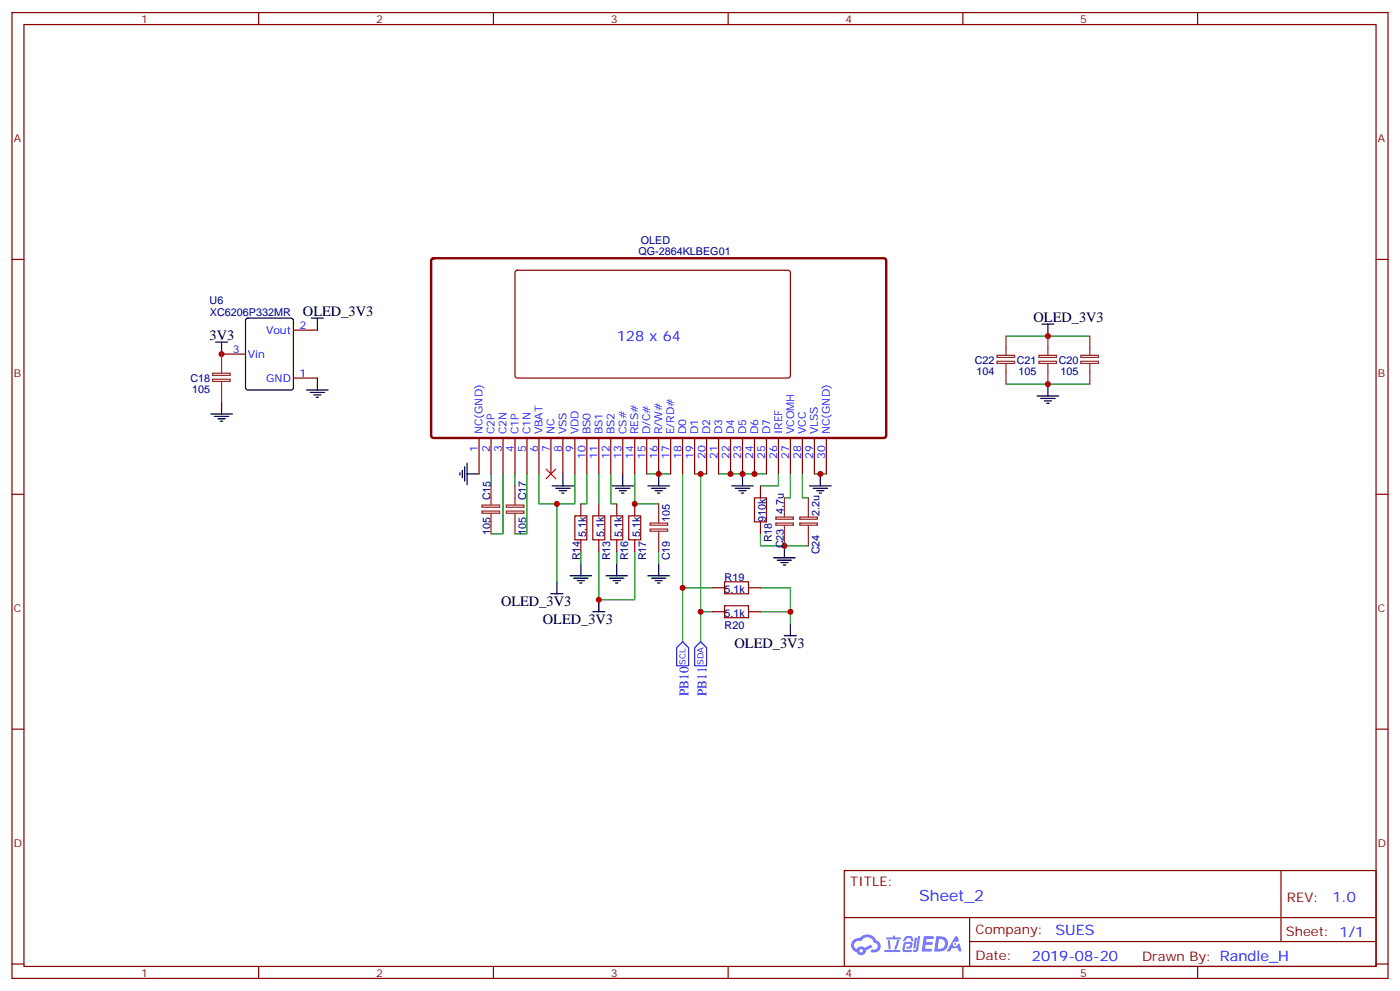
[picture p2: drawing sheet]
<svg xmlns="http://www.w3.org/2000/svg" width="412mm" height="292mm" viewBox="0 0 412 292" stroke-linecap="round" stroke-linejoin="round" font-family="sans-serif">
<g fill="none" stroke="#870000" stroke-width=".35">
<path d="M3.5 3.7h405.4v284.3h-405.4zM7.1 7.2h398.2v277.3h-398.2zM76.2 3.7v3.5M145.3 3.7v3.5M214.5 3.7v3.5M283.6 3.7v3.5M352.8 3.7v3.5M3.5 76.4h3.6M405.3 76.4h3.6M3.5 145.5h3.6M405.3 145.5h3.6M3.5 214.7h3.6"/>
<path d="M405.3 214.7h3.6M248.7 256.3h156.6v28.2h-156.6zM377.3 256.3v20.9M248.7 270.1h156.5M285.6 277.2h119.6M285.6 270.1v14.2M3.5 283.8h3.6M76.2 284.5v3.5M145.3 284.5v3.5M214.5 284.5v3.5M283.6 284.5v3.5M352.8 284.5v3.5"/>
<path d="M405.3 283.8h3.6"/>
</g>
<g fill="#5487ff">
<path d="M272.1 275.6h2.6l.3 .2-.1 .6h-2l-.1 1h1.6l.4 .4-.4 .3h-1.7l-.2 1.2 1.8 .1 .3 .3-.2 .4h-2.9z"/>
<path d="M281.4 275.7h.7l.4 1.3-.7 .3a.74 .74 0 0 0-1.1 .3 .74 .74 0 0 0 .5 1.1 .74 .74 0 0 0 .9-.7l.5-.3 .7 2.4h-.9l-.2-1h-1.9l-.5 1h-.9z"/>
<path d="M269.5 276.1h.6l-.4 2.9a.31 .31 0 0 1-.3 .3 .31 .31 0 0 1-.3-.3z"/>
<path d="M270.4 275.6h.6l-.5 4a.89 .89 0 0 1-.7 .7 .89 .89 0 0 1-.9-.3l1-.5z"/>
<path d="M266.8 275.8l.6-.2 1.2 .1 .5 1.3-.6 .1-.4-.9-1 .1a.95 .95 0 0 1-1 .8l-.1-.2z"/>
<path d="M266.4 277.5l1.8-.2a1.04 1.04 0 0 1 .6 1.1 1.04 1.04 0 0 1-.8 .9h-.7a.29 .29 0 0 1-.3-.4 .29 .29 0 0 1 .3-.2h.7l.2-.8h-1.4l-.4 1.7 1.9 .1a.29 .29 0 0 1 .3 .3 .29 .29 0 0 1-.3 .3h-2l-.4-.3 .2-2.1z"/>
<path d="M260.5 279.7h4.4a.3 .3 0 0 1 .3 .3 .3 .3 0 0 1-.3 .3h-4.3z"/>
<path d="M264.3 276.8h.6l-.5 1.6a1.02 1.02 0 0 1-.7 1.2l-.2-.3z"/>
<path d="M261.5 276.8h.6l.3 2.4-.3 .3-.3-.2z"/>
<path d="M261.1 276h1.9l.2-.5h.5l-.1 .5h1.5a.29 .29 0 0 1 .3 .3 .29 .29 0 0 1-.3 .3h-3.9z"/>
<path d="M275.8 275.6l-.6 4.5h1.4a2.27 2.27 0 0 0 2.7-2.3 2.27 2.27 0 0 0-2.7-2.2zM276.6 276.4a1.5 1.5 0 0 1 1.8 1.6 1.5 1.5 0 0 1-1.9 1.3h-.3z"/>
<path d="M251.4 276.8a2.09 2.09 0 0 0 1 3.5 1.37 1.37 0 0 0 1.5 .9 1.37 1.37 0 0 0 1.1-1.4l2-1-.5-.7-1.8 1a1.4 1.4 0 0 0-2.3 .4 1.32 1.32 0 0 1-.6-1.9 1.32 1.32 0 0 1 1.9-.4 2.02 2.02 0 0 1 2-1.3 2.02 2.02 0 0 1 1.8 1.6 1.09 1.09 0 0 1 1.1 1.4 1.09 1.09 0 0 1-1.6 .7 .41 .41 0 0 0-.5 .3 .41 .41 0 0 0 .4 .5 1.89 1.89 0 0 0 2.4-1.2 1.89 1.89 0 0 0-1.2-2.4 2.98 2.98 0 0 0-5-.6l-1 .1zM253.2 279.9a.52 .52 0 0 1 1 0 .52 .52 0 0 1-1 0z"/>
<circle cx="281.4" cy="277.9" r=".28"/>
</g>
<g fill="none" stroke="#008700" stroke-width=".35">
<path d="M296.3 99h24.7M296.3 113.1h24.7M144.6 139.5v3.6M148.2 139.5v17.7h-3.6M151.7 139.5v3.6M155.2 139.5v17.7h-3.5M158.7 139.5v8.8h5.3M169.3 139.5v8.8h-5.3v23M172.9 139.5v8.8h-1.8M176.4 139.5v8.8M179.9 139.5v8.8h1.8M187 139.5v8.8h7"/>
<path d="M190.5 139.5h7.1M201.1 139.5v49.4M204.6 139.5h3.5M206.4 139.5v49.4M211.7 139.5h14.1M229.3 139.5v3.6h-5.3M232.8 139.5v7.1h-1.7M236.4 139.5v7.1h1.7M239.9 139.5h3.5M224 157.2v3.5h14.1M171.1 162.5v3.5M176.4 162.5v14.1h10.6v-14.1"/>
<path d="M181.7 162.5v3.5M194 162.5v3.5M201.1 173h8.8M224 173h8.8v10.6M206.4 180.1h3.5M224 180.1h8.8"/>
</g>
<g fill="none" stroke="#000" stroke-width=".35">
<path d="M91.7 93.7h3.5M93.5 93.7v3.5M306.9 95.4h3.5M308.7 95.4v3.6M63.5 100.7h3.5M65.3 100.7v3.5M65.3 118.4v3.5M90.3 114.8h6.4M91.4 115.5h4.2M92.4 116.2h2.1M93.1 116.9h.7M93.5 111.3v3.5"/>
<path d="M305.5 116.6h6.4M306.6 117.3h4.2M307.6 118h2.1M308.3 118.7h.7M308.7 113.1v3.5M62.1 121.9h6.3M63.1 122.6h4.3M64.2 123.3h2.1M64.9 124h.7M135.5 139.2v.7M136.2 138.5v2.1M136.9 137.4v4.2"/>
<path d="M137.6 139.5h3.5M137.6 136.3v6.4M165.8 139.5v3.6M183.4 139.5v3.6M194 139.5v3.6M218.7 139.5v3.6M241.7 139.5v3.6M162.6 143.1h6.4M163.7 143.8h4.2M164.7 144.5h2.2M165.5 145.2h.7M180.3 143.1h6.3"/>
<path d="M181.3 143.8h4.3M182.4 144.5h2.1M183.1 145.2h.7M190.9 143.1h6.3M191.9 143.8h4.2M193 144.5h2.1M193.7 145.2h.7M215.5 143.1h6.4M216.6 143.8h4.2M217.7 144.5h2.1M218.4 145.2h.7M238.5 143.1h6.3"/>
<path d="M239.5 143.8h4.3M240.6 144.5h2.1M241.3 145.2h.7M162.3 174.8h3.5M164 171.3v3.5M167.9 169.5h6.4M169 170.2h4.2M170 170.9h2.2M170.7 171.6h.7M171.1 166v3.5M176.4 176.6v3.5M178.5 169.5h6.4"/>
<path d="M179.6 170.2h4.2M180.6 170.9h2.1M181.3 171.6h.7M181.7 166v3.5M190.9 169.5h6.3M191.9 170.2h4.2M193 170.9h2.1M193.7 171.6h.7M194 166v3.5M227.9 164.2h6.3M229 164.9h4.2M230 165.6h2.1"/>
<path d="M230.7 166.3h.7M231.1 160.7v3.5M174.6 180.1h3.6M231.1 187.1h3.5M232.8 183.6v3.5"/>
</g>
<path d="M160.9 138.1l2.8 2.8M163.7 138.1l-2.8 2.8" fill="none" stroke="#f00" stroke-width=".35"/>
<path d="M201.1 188.9l1.7 1.8v5.3h-3.5v-5.3zM206.4 188.9l1.7 1.8v5.3h-3.5v-5.3z" fill="none" stroke="#00f" stroke-width=".35"/>
<g fill="#c00">
<circle cx="232.8" cy="180.1" r=".88"/>
<circle cx="201.1" cy="173" r=".88"/>
<circle cx="231.1" cy="160.7" r=".88"/>
<circle cx="187" cy="148.3" r=".88"/>
<circle cx="206.4" cy="139.5" r=".88"/>
<circle cx="222.3" cy="139.5" r=".88"/>
<circle cx="218.7" cy="139.5" r=".88"/>
<circle cx="215.2" cy="139.5" r=".88"/>
<circle cx="241.7" cy="139.5" r=".88"/>
<circle cx="194" cy="139.5" r=".88"/>
<circle cx="65.3" cy="104.2" r=".88"/>
<circle cx="164" cy="148.3" r=".88"/>
<circle cx="176.4" cy="176.6" r=".88"/>
<circle cx="308.7" cy="99" r=".88"/>
<circle cx="308.7" cy="113.1" r=".88"/>
<circle cx="206.4" cy="180.1" r=".88"/>
</g>
<path d="M127.2 76.2l.5-.2 132.9 .1 .5 .6-.1 51.8-.7 .4h-132.9l-.4-.7v-51.5z" fill="none" stroke="#870000" stroke-width=".71"/>
<g fill="none" stroke="#870000" stroke-width=".35">
<path d="M151.9 79.8l.5-.2h80l.4 .7v30.6l-.7 .4-80-.1-.4-.6v-30.3zM86.4 97.2h7.1M65.3 104.2h7M86.4 111.3h7.1M141.1 128.9v10.6M144.6 128.9v10.6M148.2 128.9v10.6M151.7 128.9v10.6M155.2 128.9v10.6M158.7 128.9v10.6M162.3 128.9v10.6M165.8 128.9v10.6"/>
<path d="M169.3 128.9v10.6M172.9 128.9v10.6M176.4 128.9v10.6M179.9 128.9v10.6M183.4 128.9v10.6M187 128.9v10.6M190.5 128.9v10.6M194 128.9v10.6M197.6 128.9v10.6M201.1 128.9v10.6M204.6 128.9v10.6M208.1 128.9v10.6"/>
<path d="M211.7 128.9v10.6M215.2 128.9v10.6M218.7 128.9v10.6M222.2 128.9v10.6M225.8 128.9v10.6M229.3 128.9v10.6M232.8 128.9v10.6M236.4 128.9v10.6M239.9 128.9v10.6M243.4 128.9v10.6M171.1 148.3v3.6M171.1 158.9v3.6"/>
<path d="M176.4 148.3v3.6M176.4 158.9v3.6M181.7 148.3v3.6M181.7 158.9v3.6M187 148.3v3.6M187 158.9v3.6M224 143.1v3.5M224 153.6v3.6M209.9 173h3.5M220.5 173h3.5M209.9 180.1h3.5M220.5 180.1h3.5"/>
</g>
<path d="M72.6 93.9l.4-.2h12.7l.7 .4v20l-.4 .7h-13l-.6-.4-.1-20z" fill="none" stroke="#000" stroke-width=".35"/>
<path d="M169.3 151.9h3.6v7h-3.6zM174.6 151.9h3.6v7h-3.6zM179.9 151.9h3.5v7h-3.5zM185.2 151.9h3.5v7h-3.5zM222.2 146.6h3.6v7h-3.6zM213.4 171.3h7.1v3.5h-7.1zM213.4 178.3h7.1v3.6h-7.1z" fill="none" stroke="#a10000" stroke-width=".35"/>
<g fill="none" stroke="#8c2424" stroke-width=".35">
<path d="M296.3 99v5.6M308.7 99v5.6M321 99v5.6M62.6 111.7h5.2v.6h-5.2zM62.6 109.9h5.2v.6h-5.2zM65.3 104.2v5.7M65.3 112.4v6M293.7 106.4h5.2v.6h-5.2zM293.7 104.6h5.2v.6h-5.2zM296.3 107.1v6M306 106.4h5.2v.6h-5.2zM306 104.6h5.2v.6h-5.2z"/>
<path d="M308.7 107.1v6M318.4 106.4h5.2v.6h-5.2zM318.4 104.6h5.2v.6h-5.2zM321 107.1v6M142 150.5h5.2v.6h-5.2zM142 148.7h5.2v.6h-5.2zM144.6 143.1v5.6M144.6 151.2v6M149.2 150.5h5.1v.6h-5.1zM149.2 148.7h5.1v.6h-5.1zM151.7 143.1v5.6M151.7 151.2v6"/>
<path d="M191.5 155.8h5.2v.6h-5.2zM191.5 154h5.2v.6h-5.2zM194 148.3v5.7M194 156.5v6M228.5 154h5.2v.6h-5.2zM228.5 152.2h5.2v.7h-5.2zM231.1 146.6v5.6M231.1 154.7v6M235.6 154h5.2v.6h-5.2zM235.6 152.2h5.2v.7h-5.2zM238.1 146.6v5.6M238.1 154.7v6"/>
</g>
<text font-size="4.6" fill="#00f" x="270.8" y="265.3">Sheet_2</text>
<g font-size="4.2">
<text x="89.3" y="93">OLED_3V3</text>
<text x="304.4" y="94.7">OLED_3V3</text>
<text x="61.7" y="100">3V3</text>
<text x="147.6" y="178.4">OLED_3V3</text>
<text x="159.9" y="183.7">OLED_3V3</text>
<text x="216.4" y="190.8">OLED_3V3</text>
</g>
<g font-size="4.2" fill="#00f">
<text x="181.7" y="100.4">128 x 64</text>
<text x="392.5" y="265.6">1.0</text>
<text x="310.9" y="275.1">SUES</text>
<text x="304" y="282.9">2019-08-20</text>
</g>
<g font-size="3.9" fill="#00f">
<text x="202.8" y="204.9" transform="rotate(-90 202.8 204.9)">PB10</text>
<text x="208.1" y="204.9" transform="rotate(-90 208.1 204.9)">PB11</text>
</g>
<g font-size="3.9" fill="#800">
<text x="250.5" y="260.9">TITLE:</text>
<text x="379.1" y="265.6">REV:</text>
<text x="287.4" y="275.1">Company:</text>
<text x="378.7" y="275.7">Sheet: 1/1</text>
<text x="287.4" y="282.8">Date:</text>
<text x="336.4" y="282.8">Drawn By: Randle_H</text>
</g>
<g font-size="3.2" fill="#800">
<text x="41.6" y="6.7">1</text>
<text x="110.8" y="6.7">2</text>
<text x="179.9" y="6.7">3</text>
<text x="249.1" y="6.7">4</text>
<text x="318.2" y="6.7">5</text>
<text x="4.1" y="41.8">A</text>
<text x="405.9" y="41.8">A</text>
<text x="4.1" y="110.9">B</text>
<text x="405.9" y="110.9">B</text>
<text x="4.1" y="180.1">C</text>
<text x="405.9" y="180.1">C</text>
<text x="4.1" y="249.2">D</text>
<text x="405.9" y="249.2">D</text>
<text x="41.6" y="287.5">1</text>
<text x="110.8" y="287.5">2</text>
<text x="179.9" y="287.5">3</text>
<text x="249.1" y="287.5">4</text>
<text x="318.2" y="287.5">5</text>
</g>
<g font-size="3.2" fill="#000080">
<text x="188.8" y="71.8">OLED</text>
<text x="188.1" y="75">QG-2864KLBEG01</text>
<text x="61.7" y="89.6">U6</text>
<text x="61.8" y="93.2">XC6206P332MR</text>
<text x="287.2" y="107.3">C22</text>
<text x="299.5" y="107.3">C21</text>
<text x="311.9" y="107.3">C20</text>
<text x="56.1" y="112.6">C18</text>
<text x="287.7" y="110.3">104</text>
<text x="300" y="110.3">105</text>
<text x="312.4" y="110.3">105</text>
<text x="56.6" y="115.6">105</text>
<text x="144.4" y="147.3" transform="rotate(-90 144.4 147.3)">C15</text>
<text x="155" y="147.3" transform="rotate(-90 155 147.3)">C17</text>
<text x="197.3" y="153.8" transform="rotate(-90 197.3 153.8)">105</text>
<text x="225.6" y="153.7" transform="rotate(-90 225.6 153.7)">910k</text>
<text x="230.9" y="151.2" transform="rotate(-90 230.9 151.2)">4.7u</text>
<text x="241.4" y="152" transform="rotate(-90 241.4 152)">2.2u</text>
<text x="144.4" y="157.4" transform="rotate(-90 144.4 157.4)">105</text>
<text x="155" y="157.4" transform="rotate(-90 155 157.4)">105</text>
<text x="172.7" y="158.2" transform="rotate(-90 172.7 158.2)">5.1k</text>
<text x="177.9" y="158.2" transform="rotate(-90 177.9 158.2)">5.1k</text>
<text x="183.2" y="158.2" transform="rotate(-90 183.2 158.2)">5.1k</text>
<text x="188.5" y="158.2" transform="rotate(-90 188.5 158.2)">5.1k</text>
<text x="227.3" y="159.7" transform="rotate(-90 227.3 159.7)">R18</text>
<text x="230.9" y="161.4" transform="rotate(-90 230.9 161.4)">C23</text>
<text x="170.9" y="165" transform="rotate(-90 170.9 165)">R14</text>
<text x="179.7" y="165" transform="rotate(-90 179.7 165)">R13</text>
<text x="185" y="165" transform="rotate(-90 185 165)">R16</text>
<text x="190.3" y="165" transform="rotate(-90 190.3 165)">R17</text>
<text x="197.3" y="165" transform="rotate(-90 197.3 165)">C19</text>
<text x="241.4" y="163.2" transform="rotate(-90 241.4 163.2)">C24</text>
<text x="213.4" y="171.1">R19</text>
<text x="213.4" y="174.6">5.1k</text>
<text x="213.4" y="181.6">5.1k</text>
<text x="213.4" y="185.2">R20</text>
</g>
<g font-size="3.2" fill="#00f">
<text x="78.4" y="98.2">Vout</text>
<text x="88.2" y="96.8">2</text>
<text x="68.5" y="103.9">3</text>
<text x="73" y="105.3">Vin</text>
<text x="78.4" y="112.4">GND</text>
<text x="88.2" y="110.9">1</text>
<text x="142.2" y="127.9" transform="rotate(-90 142.2 127.9)">NC(GND)</text>
<text x="145.7" y="127.9" transform="rotate(-90 145.7 127.9)">C2P</text>
<text x="149.2" y="127.9" transform="rotate(-90 149.2 127.9)">C2N</text>
<text x="152.8" y="127.9" transform="rotate(-90 152.8 127.9)">C1P</text>
<text x="156.3" y="127.9" transform="rotate(-90 156.3 127.9)">C1N</text>
<text x="159.8" y="127.9" transform="rotate(-90 159.8 127.9)">VBAT</text>
<text x="163.3" y="127.9" transform="rotate(-90 163.3 127.9)">NC</text>
<text x="166.9" y="127.9" transform="rotate(-90 166.9 127.9)">VSS</text>
<text x="170.4" y="127.9" transform="rotate(-90 170.4 127.9)">VDD</text>
<text x="173.9" y="127.9" transform="rotate(-90 173.9 127.9)">BS0</text>
<text x="177.4" y="127.9" transform="rotate(-90 177.4 127.9)">BS1</text>
<text x="181" y="127.9" transform="rotate(-90 181 127.9)">BS2</text>
<text x="184.5" y="127.9" transform="rotate(-90 184.5 127.9)">CS#</text>
<text x="188" y="127.9" transform="rotate(-90 188 127.9)">RES#</text>
<text x="191.6" y="127.9" transform="rotate(-90 191.6 127.9)">D/C#</text>
<text x="195.1" y="127.9" transform="rotate(-90 195.1 127.9)">R/W#</text>
<text x="198.6" y="127.9" transform="rotate(-90 198.6 127.9)">E/RD#</text>
<text x="202.1" y="127.9" transform="rotate(-90 202.1 127.9)">D0</text>
<text x="205.7" y="127.9" transform="rotate(-90 205.7 127.9)">D1</text>
<text x="209.2" y="127.9" transform="rotate(-90 209.2 127.9)">D2</text>
<text x="212.7" y="127.9" transform="rotate(-90 212.7 127.9)">D3</text>
<text x="216.3" y="127.9" transform="rotate(-90 216.3 127.9)">D4</text>
<text x="219.8" y="127.9" transform="rotate(-90 219.8 127.9)">D5</text>
<text x="223.3" y="127.9" transform="rotate(-90 223.3 127.9)">D6</text>
<text x="226.8" y="127.9" transform="rotate(-90 226.8 127.9)">D7</text>
<text x="230.4" y="127.9" transform="rotate(-90 230.4 127.9)">IREF</text>
<text x="233.9" y="127.9" transform="rotate(-90 233.9 127.9)">VCOMH</text>
<text x="237.4" y="127.9" transform="rotate(-90 237.4 127.9)">VCC</text>
<text x="240.9" y="127.9" transform="rotate(-90 240.9 127.9)">VLSS</text>
<text x="244.5" y="127.9" transform="rotate(-90 244.5 127.9)">NC(GND)</text>
<text x="140.8" y="133.1" transform="rotate(-90 140.8 133.1)">1</text>
<text x="144.3" y="133.1" transform="rotate(-90 144.3 133.1)">2</text>
<text x="147.8" y="133.1" transform="rotate(-90 147.8 133.1)">3</text>
<text x="151.3" y="133.1" transform="rotate(-90 151.3 133.1)">4</text>
<text x="154.9" y="133.1" transform="rotate(-90 154.9 133.1)">5</text>
<text x="158.4" y="133.1" transform="rotate(-90 158.4 133.1)">6</text>
<text x="161.9" y="133.1" transform="rotate(-90 161.9 133.1)">7</text>
<text x="165.5" y="133.1" transform="rotate(-90 165.5 133.1)">8</text>
<text x="169" y="133.1" transform="rotate(-90 169 133.1)">9</text>
<text x="172.5" y="135.1" transform="rotate(-90 172.5 135.1)">10</text>
<text x="176" y="135.1" transform="rotate(-90 176 135.1)">11</text>
<text x="179.6" y="135.1" transform="rotate(-90 179.6 135.1)">12</text>
<text x="183.1" y="135.1" transform="rotate(-90 183.1 135.1)">13</text>
<text x="186.6" y="135.1" transform="rotate(-90 186.6 135.1)">14</text>
<text x="190.1" y="135.1" transform="rotate(-90 190.1 135.1)">15</text>
<text x="193.7" y="135.1" transform="rotate(-90 193.7 135.1)">16</text>
<text x="197.2" y="135.1" transform="rotate(-90 197.2 135.1)">17</text>
<text x="200.7" y="135.1" transform="rotate(-90 200.7 135.1)">18</text>
<text x="204.3" y="135.1" transform="rotate(-90 204.3 135.1)">19</text>
<text x="207.8" y="135.1" transform="rotate(-90 207.8 135.1)">20</text>
<text x="211.3" y="135.1" transform="rotate(-90 211.3 135.1)">21</text>
<text x="214.8" y="135.1" transform="rotate(-90 214.8 135.1)">22</text>
<text x="218.4" y="135.1" transform="rotate(-90 218.4 135.1)">23</text>
<text x="221.9" y="135.1" transform="rotate(-90 221.9 135.1)">24</text>
<text x="225.4" y="135.1" transform="rotate(-90 225.4 135.1)">25</text>
<text x="229" y="135.1" transform="rotate(-90 229 135.1)">26</text>
<text x="232.5" y="135.1" transform="rotate(-90 232.5 135.1)">27</text>
<text x="236" y="135.1" transform="rotate(-90 236 135.1)">28</text>
<text x="239.5" y="135.1" transform="rotate(-90 239.5 135.1)">29</text>
<text x="243.1" y="135.1" transform="rotate(-90 243.1 135.1)">30</text>
</g>
<g font-size="2.5" fill="#00f">
<text x="201.9" y="195.8" transform="rotate(-90 201.9 195.8)">SCL</text>
<text x="207.2" y="195.8" transform="rotate(-90 207.2 195.8)">SDA</text>
</g>
</svg>
